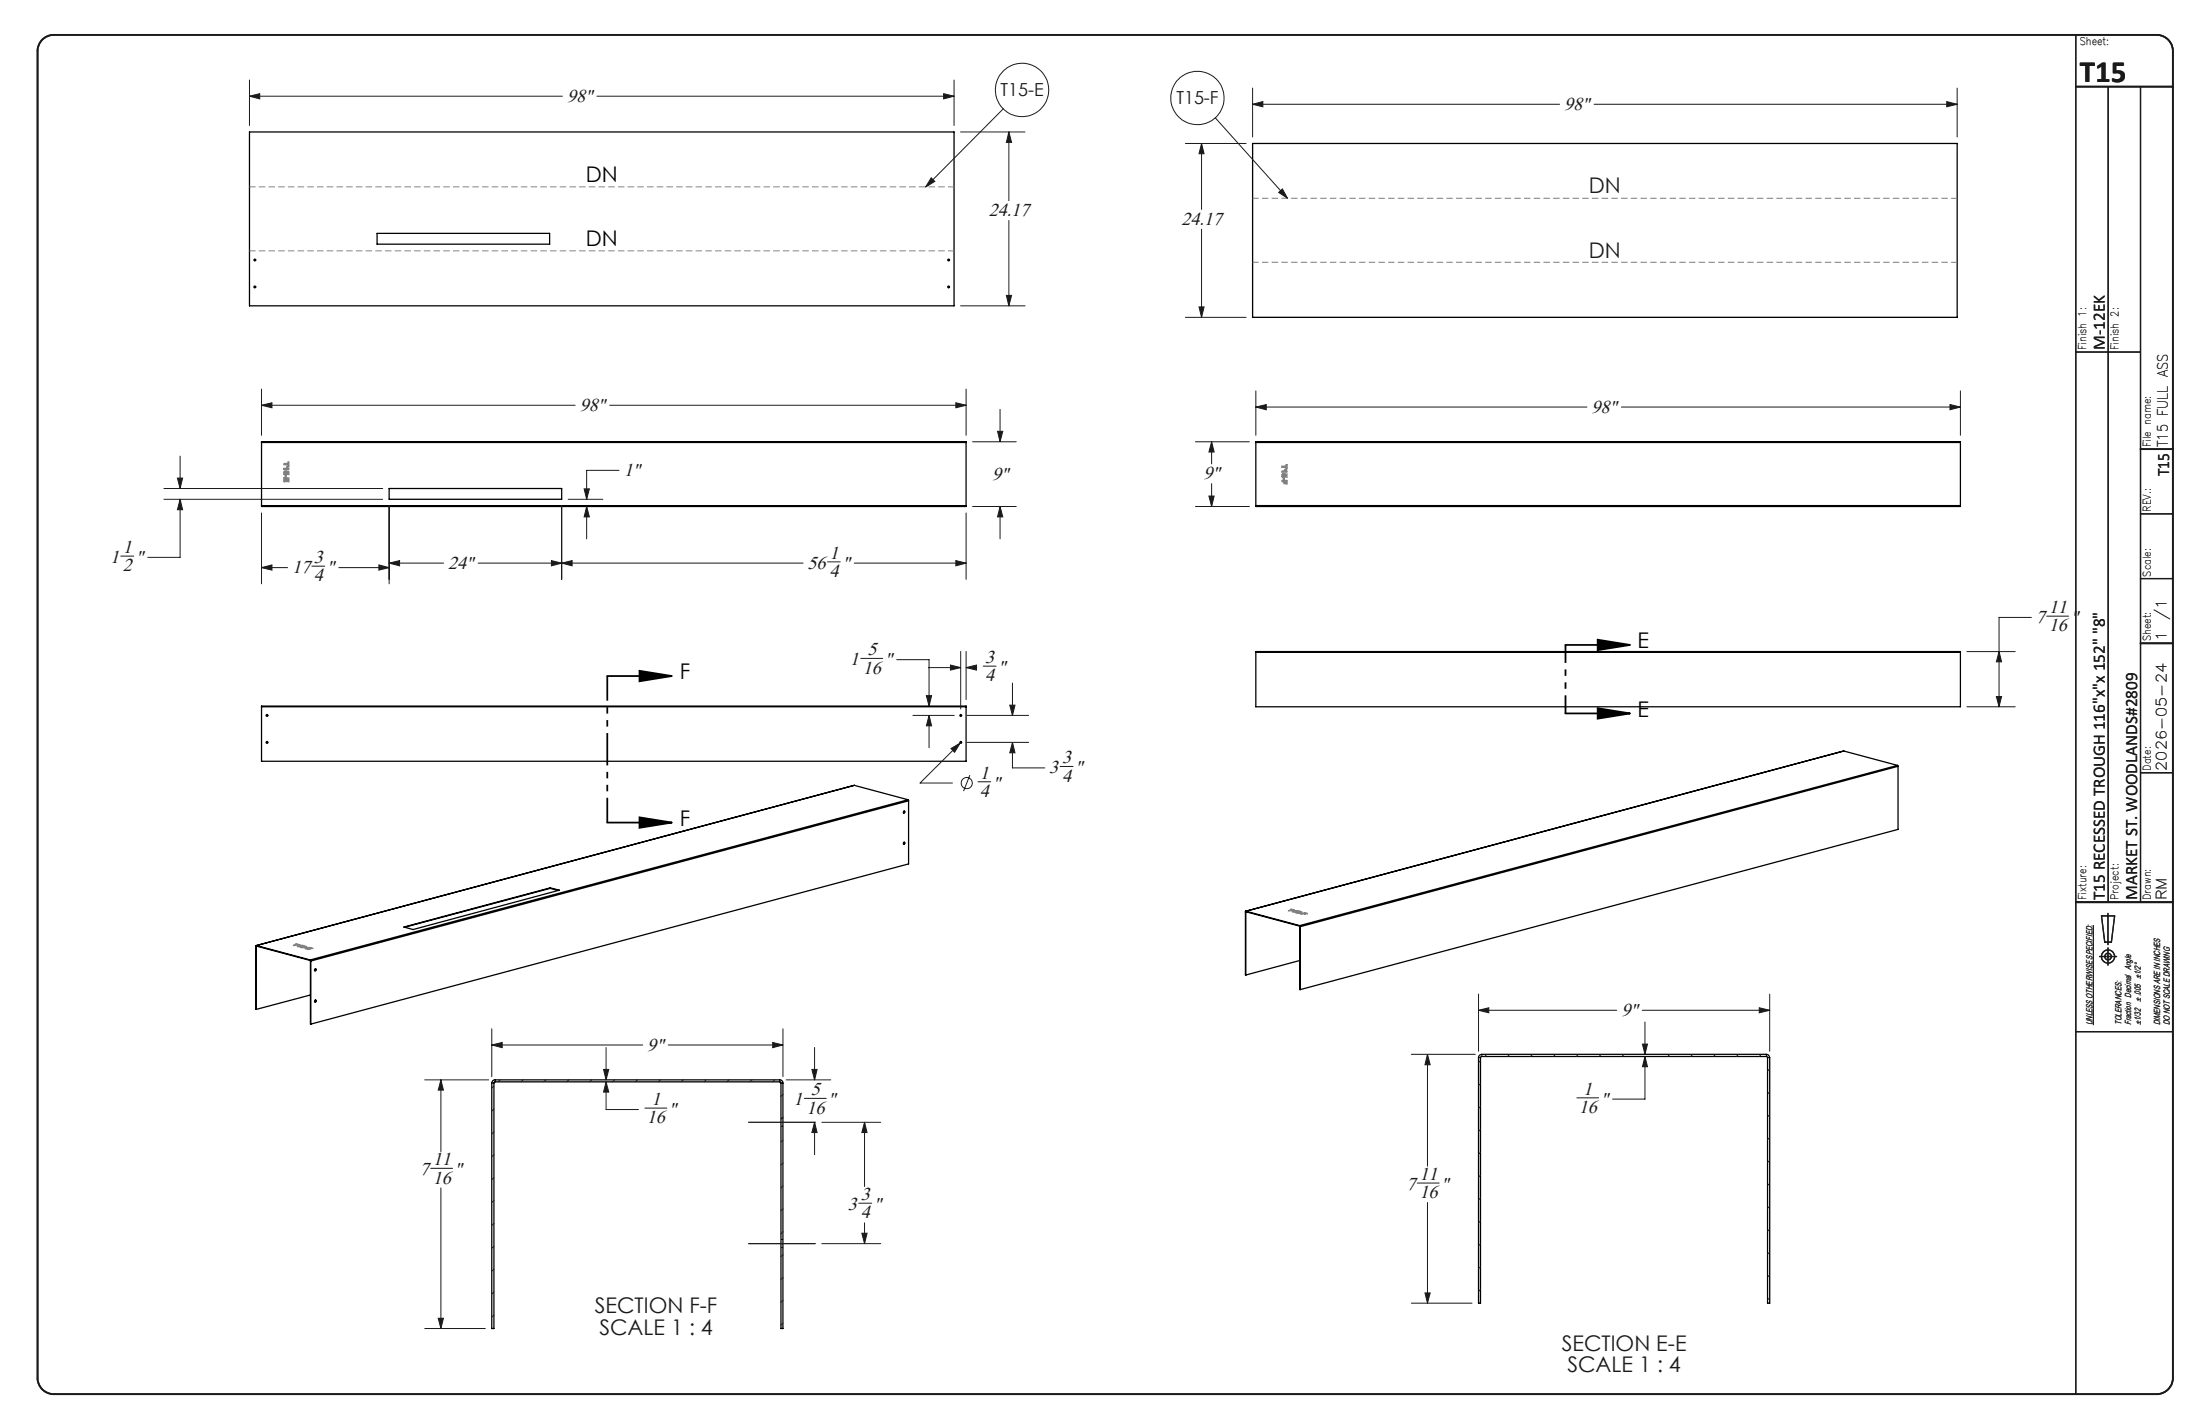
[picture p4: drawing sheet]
<svg xmlns="http://www.w3.org/2000/svg" width="432mm" height="279mm" viewBox="0 0 432 279" stroke-linecap="round" stroke-linejoin="round" font-family="sans-serif">
<g fill="none" stroke="#191924" stroke-width=".2">
<path d="M49 18.9l2-.5v1zM49 15.7v8.9M49 18.9h61.4M117.2 18.9h70.1M185.2 18.4l2.1 .5-2.1 .5zM187.3 15.7v8.9M245.9 17.3v9.6M382.1 19.9l2 .6-2 .5zM384.1 17.3v9.6M182.8 34.9l.7 .7-1.8 1.1zM188.5 25.9h12.7M196.9 21.3l-15.2 15.4"/>
<path d="M198 25.9l.5 2h-1zM198 25.9v13.5M232.7 28.2h11.9M235.8 28.2l.5 2h-1zM235.8 28.2v12.9M238.5 23.1l14.2 15.8M245.9 20.5l2-.6v1.1zM245.9 20.5h60.2M251 37.7l.7-.6 1 1.8zM312.9 20.5h71.2M197.5 58h1l-.5 2zM198 43.3v16.7"/>
<path d="M235.8 45v17.3M51.3 79.5l2.1-.5v1zM51.3 76.3v9.1M51.3 79.5h61.6M119.7 79.5h69.9M187.6 79l2 .5-2 .5zM188.5 60h12.7M189.6 76.3v9.1M232.7 62.3h11.9M235.3 60.2h1l-.5 2.1zM246.5 79.9l2-.5v1zM246.5 76.7v8.7"/>
<path d="M246.5 79.9h65M318.2 79.9h66.6M382.7 79.4l2.1 .5-2.1 .5zM384.8 76.7v8.7M32.2 98h42.9M32.2 95.8h42.9M34.8 93.8h1l-.5 2zM35.3 98l.5 2h-1zM35.3 98v11.4h-6.3M35.3 89.5v6.3M76.4 99.2v15.3M110.2 99.2v14.5"/>
<path d="M111.5 98h6.8M114.7 95.9h1l-.6 2.1zM115.1 99.4l.6 2h-1zM115.1 99.4v6.3M121.5 92.3h-6.4v5.7M190.9 86.7h8.6M190.9 99.4h8.6M195.8 84.6h1l-.5 2.1zM196.3 99.4l.5 2h-1zM196.3 80.3v6.4M196.3 99.4v6.3M234.6 86.7h10.6"/>
<path d="M234.6 99.4h10.6M237.3 97.3h1l-.5 2.1zM237.8 86.7l.5 2h-1zM237.8 86.7v4.3M237.8 94.9v4.5M23.7 109.1h2.5M51.3 111.4l2.1-.6v1.1zM51.3 100.6v13.9M51.3 111.4h5.1M61.2 111.1h2.5M66.5 111.4h9.9M74.4 110.8l2 .6-2 .5z"/>
<path d="M76.4 110.5l2-.5v1zM76.4 110.5h10.7M93.8 110.5h63.8M108.2 110l2 .5-2 .5zM110.2 110.5l2.1-.5v1zM162.4 110.2h2.5M167.7 110.5h21.9M187.6 110l2 .5-2 .5zM189.6 100.6v13.1M168.9 129.2h4.3M176 129.4h6.4v9.1M181.8 136.5h1l-.4 2z"/>
<path d="M182.2 131h6.4M186.5 130.5l2.1 .5-2.1 .5zM188.6 127.8v11.3M189.6 131l2.1-.5v1zM189.6 127.8v9.5M189.6 131h2.1M193 130.7h2.5M198.2 138.4h1l-.5 2zM198.7 134v6.4M386 127.8h9.5M386 138.7h9.5M391.8 136.7h1.1l-.5 2z"/>
<path d="M392.4 127.8l.5 2.1h-1.1zM398.7 121.1h-6.3v17.6M401.7 120.9h4.3M179.2 140.4h8.1M182.4 140.4l.4 2h-1zM182.4 140.4v6.3M186.7 146.9l1.8-1.1-1.1 1.8zM188.5 145.8l-7.9 7.8h6.3M189.8 140.4h12.1M189.8 145.7h12.1M190.4 152.1l-1.3 3.1M191.9 153.4h2.6"/>
<path d="M198.7 145.7l.5 2h-1zM198.7 145.7v5h6.4M208.1 150.4h2.5M290.2 198.2l2-.5v1zM290.2 195.1v11.2M290.2 198.2h27.1M322.3 198.2h25M345.3 197.7l2 .5-2 .5zM347.3 195.1v11.2M410.9 181.5v19.6M83.4 211.9h12.5M86.5 211.9l.5 2h-1z"/>
<path d="M86.5 211.9v14.1M96.5 205l2.1-.5v1.1zM96.5 201.9v9.3M96.5 205h29.7M96.9 213.1l-.4 .4M96.9 217.6l-.4 .4M98.2 211.9l-.4 .4M102.7 211.9l-.4 .4M107.1 211.9l-.3 .4M111.6 211.9l-.4 .4M116.1 211.9l-.4 .4M118.5 209.8h1l-.5 2.1z"/>
<path d="M119 212.3l.5 2h-1zM119 212.3v5.4h6.3M119 205.5v6.4M120.6 211.9l-.4 .4M125.1 211.9l-.4 .4M126.6 217.4h4.3M129.6 211.9l-.4 .4M131.2 205h22.5M134.1 211.9l-.4 .4M138.6 211.9l-.4 .4M143.1 211.9l-.4 .4M147.6 211.9l-.5 .4"/>
<path d="M151.7 204.5l2 .5-2 .6zM152 211.9l-.3 .4M153.7 214.7l-.4 .4M153.7 219.2l-.4 .4M153.7 201.9v9.3M154.3 211.9h8.8M157.9 215.5h4.3M159.3 209.8h1.1l-.5 2.1zM159.9 205.5v6.4M277 206.9h12.6M280.2 206.9l.5 2h-1zM280.2 206.9v21.9"/>
<path d="M290.6 208.1l-.4 .4M290.6 212.6l-.4 .4M290.6 217.1l-.4 .4M291.8 206.9l-.4 .4M296.3 206.9l-.4 .4M300.8 206.9l-.4 .4M305.3 206.9l-.4 .4M309.5 215.4h4.3M309.8 206.9l-.4 .4M314.3 206.9l-.4 .4M318.8 206.9l-.5 .4M322.4 204.9h1l-.5 2z"/>
<path d="M322.9 207.3l.5 2h-1zM322.9 207.3v8.4h-6.4M322.9 200.5v6.4M327.7 206.9l-.4 .4M332.2 206.9l-.4 .4M336.7 206.9l-.4 .4M341.2 206.9l-.4 .4M345.7 206.9l-.4 .4M347.3 209.7l-.4 .4M347.3 214.2l-.4 .4M347.3 218.7l-.4 .4M84.5 229.2h4.3"/>
<path d="M86.5 233.1v27.6M96.9 222.1l-.4 .4M96.9 226.6l-.4 .4M96.9 231.1l-.4 .4M96.9 235.5l-.4 .4M153.7 223.7l-.4 .4M153.7 228.2l-.4 .4M153.7 232.7l-.4 .4M153.7 237.2l-.4 .4M159.9 220.2l.5 2h-1.1zM159.9 220.2v6.4M161.3 220.2h11.6"/>
<path d="M168.6 236.1h2.5M169.7 220.2l.5 2h-1zM169.7 220.2v12.6M169.7 239.9v4.1M278.2 232.1h4.3M280.2 235.9v19.8M290.6 221.6l-.4 .4M290.6 226.1l-.4 .4M290.6 230.6l-.4 .4M290.6 235.1l-.4 .3M290.6 239.5l-.4 .5M347.3 223.2l-.4 .4"/>
<path d="M347.3 227.7l-.4 .4M347.3 232.2l-.4 .4M347.3 236.7l-.4 .4M86 258.7h1l-.5 2zM96.9 240l-.4 .5M96.9 244.5l-.4 .4M96.9 249l-.4 .4M96.9 253.5l-.4 .4M96.9 258l-.4 .4M153.7 241.7l-.4 .4M153.7 246.2l-.4 .4M153.7 250.6l-.4 .4"/>
<path d="M153.7 255.1l-.4 .4M153.7 259.6l-.4 .4M161.3 244h11.6M169.2 242h1l-.5 2zM277 255.7h11.9M279.7 253.7h1l-.5 2zM290.6 244.1l-.4 .3M290.6 248.5l-.4 .4M290.6 253l-.4 .4M347.3 241.2l-.4 .4M347.3 245.7l-.4 .4M347.3 250.2l-.4 .3"/>
<path d="M347.3 254.6l-.4 .4M83.4 260.7h11.8"/>
<circle cx="200.6" cy="17.7" r="5.2"/>
<circle cx="235" cy="19.2" r="5.2"/>
<circle cx="189.8" cy="153.6" r="1.1"/>
</g>
<g fill="none" stroke="#191924" stroke-width=".25">
<path d="M407.4 6.8v266.7M413.8 17v160M420.1 17v160M407.4 69.1h12.7M420.1 113.5h6.4M420.1 100.8h6.4M420.1 151.6h6.4M407.4 177h19.1M412.5 179.7h2.5l-.6 5.2h-1.3zM413.7 179.2v6.1M412.1 187.7h3.3M413.7 186v3.4"/>
<path d="M407.4 202.4h19.1M146.9 220.2h13.1M146.9 244h13.1"/>
<circle cx="413.7" cy="187.7" r=".66"/>
<circle cx="413.8" cy="187.7" r="1.29"/>
</g>
<path d="M8.2 7.9a3.3 3.3 0 0 1 2.3-1.1h412.8a3.2 3.2 0 0 1 3.2 3.2v260.4a3.2 3.2 0 0 1-3.2 3.1h-412.8a3.2 3.2 0 0 1-3.1-3.1v-260.4a3.2 3.2 0 0 1 .8-2.1zM407.4 17h19.1M420.1 88.1h6.4M420.1 126.2h6.4M407.4 177h19.1" fill="none" stroke="#191924" stroke-width=".35"/>
<g fill="none" stroke="#000" stroke-width=".25">
<path d="M49 25.9h138.3v34.1h-138.3zM245.9 28.2h138.2v34.1h-138.2zM74 45.8h33.9v2.1h-33.9zM51.3 86.8v-.1h138.3v.1M51.3 99.2v.2h138.3v-.2M51.3 86.8h138.3M51.3 99.2h138.3M51.3 86.8v12.4M76.4 95.8h33.8v2.2h-33.8zM189.6 86.8v12.4M246.5 86.8v-.1h138.3v.1M246.5 99.2v.2h138.3v-.2"/>
<path d="M246.5 86.8h138.3M246.5 99.2h138.3M246.5 86.8v12.4M384.8 86.8v12.4M51.3 138.7v-.2h138.3v.2M51.3 138.7v10.7h138.3v-10.7M51.3 138.7h138.3M246.5 128v-.2h138.3v.2M246.5 128v10.7h138.3v-10.7M246.5 128h138.3M167.6 154.1h.1M167.7 154.1l-117.4 31.4"/>
<path d="M167.7 154.1l10.5 2.8M177.4 159.1l.1 .2-.2 .2M178.2 156.9l.1 .2M178.2 156.9l-117.3 31.4M178.3 157.1l-117.3 31.5M178.3 157.1v12.4l-117.3 31.4M361.8 147.4h.1M361.9 147.4l-117.4 31.4M361.9 147.4l10.5 2.8M372.4 150.2l.1 .2M372.4 150.2l-117.3 31.4M372.5 150.4l-117.3 31.4"/>
<path d="M372.5 150.4v12.3l-117.3 31.5M108 174.2v.1M108 174.3l-28.6 7.6M108 174.3l1.6 .4M177.4 165.2l.1 .2-.2 .2M244.4 178.9h.1M244.4 178.9l.1 12.4M244.5 178.9v12.4M244.5 178.8l-.1 .1M244.5 178.9h.1M244.5 178.9l10.6 2.8M244.5 178.8v.1"/>
<path d="M244.5 178.8l10.6 2.8M244.6 178.9h-.1M50.2 185.7h.1M50.2 185.7l.1 12.3M50.3 185.7v12.3M50.3 185.5l-.1 .2M50.3 185.6v.1M50.3 185.6l10.6 2.9M50.3 185.5v.1M50.3 185.5l10.6 2.8M50.4 185.7h-.1M60.9 188.3l.1 .3"/>
<path d="M60.9 188.5h.1M60.9 188.3v.2M60.9 188.5l.1 .1M60.9 188.5l.1 12.4M60.9 195.2l-10.6 2.8M61 188.6v12.3M61.9 190.1l.1 .2-.2 .2M61.9 196.2l.1 .2-.2 .2M79.3 181.9l28.7-7.7 1.8 .5-28.7 7.7zM255.1 181.6l.1 .2M255.1 181.7v.1M255.1 181.6v.1"/>
<path d="M255.1 181.8h.1M255.1 181.8l.1 12.4M255.1 188.5l-10.6 2.8M255.2 181.8v12.4M96.6 212.2l.4-.3h56a.6 .6 0 0 1 .7 .6v48.2h-.4v-48.2l-.2-.2h-56l-.2 .1v48.3h-.4v-48.2zM290.4 207.1l.4-.2h55.9a.73 .73 0 0 1 .6 .6v48.2h-.4v-48.3l-.1-.1h-56.1l-.1 .1v48.3h-.4v-48.3z"/>
<circle cx="50" cy="56.3" r=".18"/>
<circle cx="50" cy="51" r=".18"/>
<circle cx="186.2" cy="51" r=".18"/>
<circle cx="186.2" cy="56.3" r=".18"/>
<circle cx="52.4" cy="145.7" r=".17"/>
<circle cx="52.4" cy="140.4" r=".17"/>
<circle cx="177.4" cy="159.3" r=".18"/>
<circle cx="188.6" cy="140.4" r=".17"/>
<circle cx="188.6" cy="145.7" r=".17"/>
<circle cx="177.4" cy="165.5" r=".18"/>
<circle cx="61.9" cy="196.4" r=".19"/>
<circle cx="61.9" cy="190.3" r=".19"/>
</g>
<path d="M96.9 212.5h-.4M97.2 211.8v.4M153.1 212.2v-.4M153.7 212.5h-.4M153.7 219.4h-.4M290.6 207.5h-.4M290.8 206.9v.4M346.7 207.3v-.4M347.4 207.5h-.4M153.3 221h.4M153.3 244.8h.4M153.7 243.2h-.4" fill="none" stroke="#000" stroke-width=".2" stroke-dasharray="1.3 .6" stroke-linecap="butt"/>
<path d="M119.2 132.6h12.7M125.5 131.6l6.4 1-6.4 1.1zM307.2 126.5h12.7M307.2 140h12.7M313.6 125.5l6.3 1-6.3 1.1zM313.6 139l6.3 1-6.3 1zM119.2 161.4h12.7M125.5 160.4l6.4 1-6.4 1z" fill="none" stroke="#000" stroke-width=".35"/>
<g fill="none" stroke="#808080" stroke-width=".25">
<path d="M55.7 91l.8-.1 .1-.3 .1 .9-.2-.1v-.2h-.7zM55.7 91.9h.7l-.1-.2 .1-.1 .3 .5h-1zM55.7 93.8h1v.7l-.2-.1v-.4h-.2v.5h-.1l-.1-.5h-.2l-.1 .5zM55.8 92.5l.2-.1v.1a.2 .2 0 0 0-.2 .2 .2 .2 0 0 0 .3 .2 .2 .2 0 0 0 .1-.2v-.3l.4 .1 .1 .6h-.2v-.4h-.2l-.1 .4h-.4l-.1-.2zM56 93.2h.2l-.1 .4h-.1zM251.6 94.3h1v.7h-.2v-.5h-.2v.4h-.1l-.1-.4h-.3zM251.6 91.5h.8v-.3h.2v.7l-.2 .1v-.3h-.8zM251.6 92.4h.7l-.1-.2 .1-.1 .3 .4-.9 .1zM251.6 93.1l.2-.2 .2 .1a.2 .2 0 0 0-.3 .2 .2 .2 0 0 0 .3 .2 .2 .2 0 0 0 .1-.2 .2 .2 0 0 0-.1-.2l.6 .1v.5h-.2v-.4h-.2l.1 .1a.35 .35 0 0 1-.5 .3 .35 .35 0 0 1-.2-.5zM251.9 93.8l.2-.1-.1 .5-.1-.1zM252.9 178.6l.6-.1-.2-.1 .8 .2zM253.7 178.9l.5-.1-.3-.1h.7z"/>
<path d="M254.2 179l.6 .1 .1-.1-.4-.1 .4-.1 .6 .2-.7-.1a.15 .15 0 0 1 .3 0 .15 .15 0 0 1 0 .2 .15 .15 0 0 1-.3 0zM255.1 179.1l.4 .1zM255.3 179.3l.7-.2 .6 .1zM57.6 185.5l.6-.2-.2-.1 .8 .1zM58.4 185.7l.5-.2h-.3h.1h.6l-.7 .2zM58.9 185.8l.5 .1 .2-.1-.4-.1 .4-.1 .6 .1h-.7l.3 .2h-.3zM59.7 185.9l.5 .1zM60 186.1l.7-.2 .7 .2-.6-.1h-.2l.4 .2-.7-.1 .4 .2z"/>
</g>
<path d="M119.2 132.6v28.8" fill="none" stroke="#000" stroke-width=".35" stroke-dasharray="6.3 1.3 1.3 1.3 1.3 1.3" stroke-dashoffset="1.5" stroke-linecap="butt"/>
<path d="M307.3 126.5v13.5" fill="none" stroke="#000" stroke-width=".35" stroke-dasharray="6.3 1.3 1.3 1.3 1.3 1.3" stroke-dashoffset="2.8" stroke-linecap="butt"/>
<path d="M49 36.7h138.3M245.9 38.9h138.2M187.3 49.2h-138.3M384.1 51.5h-138.2" fill="none" stroke="#808080" stroke-width=".2" stroke-dasharray="1.3 .6" stroke-dashoffset=".1" stroke-linecap="butt"/>
<path d="M125.5 131.6l6.4 1-6.4 1.1zM125.5 160.4l6.4 1-6.4 1zM313.6 125.5l6.3 1-6.3 1.1zM313.6 139l6.3 1-6.3 1z" fill="#000"/>
<g fill="#191924">
<path d="M198 25.9l.5 2h-1zM197.5 58h1l-.5 2zM185.2 18.4l2.1 .5-2.1 .5zM49 18.9l2-.5v1zM169.7 220.2l.5 2h-1zM169.2 242h1l-.5 2zM159.9 220.2l.5 2h-1.1zM159.3 209.8h1.1l-.5 2.1zM151.7 204.5l2 .5-2 .6zM96.5 205l2.1-.5v1.1zM118.5 209.8h1l-.5 2.1zM119 212.3l.5 2h-1zM86 258.7h1l-.5 2zM86.5 211.9l.5 2h-1zM235.8 28.2l.5 2h-1zM235.3 60.2h1l-.5 2.1zM382.1 19.9l2 .6-2 .5zM245.9 20.5l2-.6v1.1zM345.3 197.7l2 .5-2 .5zM290.2 198.2l2-.5v1zM322.4 204.9h1l-.5 2zM322.9 207.3l.5 2h-1zM280.2 206.9l.5 2h-1zM279.7 253.7h1l-.5 2z"/>
<path d="M182.8 34.9l.7 .7-1.8 1.1zM251 37.7l.7-.6 1 1.8z"/>
<path d="M114.7 95.9h1l-.6 2.1zM115.1 99.4l.6 2h-1zM195.8 84.6h1l-.5 2.1zM196.3 99.4l.5 2h-1zM108.2 110l2 .5-2 .5zM76.4 110.5l2-.5v1zM74.4 110.8l2 .6-2 .5zM51.3 111.4l2.1-.6v1.1zM35.3 98l.5 2h-1zM34.8 93.8h1l-.5 2zM110.2 110.5l2.1-.5v1zM187.6 110l2 .5-2 .5zM187.6 79l2 .5-2 .5zM51.3 79.5l2.1-.5v1zM237.8 86.7l.5 2h-1zM237.3 97.3h1l-.5 2.1zM246.5 79.9l2-.5v1zM382.7 79.4l2.1 .5-2.1 .5z"/>
<path d="M198.2 138.4h1l-.5 2zM198.7 145.7l.5 2h-1zM186.5 130.5l2.1 .5-2.1 .5zM189.6 131l2.1-.5v1zM182.4 140.4l.4 2h-1zM181.8 136.5h1l-.4 2zM186.7 146.9l.7 .7 1.1-1.8zM392.4 127.8l.5 2.1h-1.1zM391.8 136.7h1.1l-.5 2z"/>
</g>
<text font-size="6.1" fill="#191924" x="408.2" y="16.1">T15</text>
<g font-size="4.2">
<text x="115" y="35.8">DN</text>
<text x="115" y="48.3">DN</text>
<text x="321.4" y="127.2">E</text>
<text x="133.4" y="133.3">F</text>
<text x="321.4" y="140.7">E</text>
<text x="133.4" y="162.1">F</text>
</g>
<g font-size="4.2" fill="#191924">
<text x="311.9" y="37.9">DN</text>
<text x="311.9" y="50.6">DN</text>
<text x="116.7" y="257.7">SECTION F-F</text>
<text x="117.6" y="261.9">SCALE 1 : 4</text>
<text x="306.5" y="265">SECTION E-E</text>
<text x="307.6" y="269.2">SCALE 1 : 4</text>
</g>
<g font-size="3.7" fill="#191924">
<text x="111.3" y="20">98&quot;</text>
<text x="307" y="21.5">98&quot;</text>
<text x="194.1" y="42.4">24.17</text>
<text x="231.9" y="44.1">24.17</text>
<text x="113.8" y="80.6">98&quot;</text>
<text x="312.4" y="81">98&quot;</text>
<text x="122.4" y="93.4">1&quot;</text>
<text x="194.7" y="94.2">9&quot;</text>
<text x="236.2" y="94.1">9&quot;</text>
<text x="21.6" y="110.5">1</text>
<text x="24.1" y="112.1">2</text>
<text x="24.1" y="108.5">1</text>
<text x="26.7" y="110.5">&quot;</text>
<text x="57.3" y="112.5">17</text>
<text x="61.6" y="110.5">3</text>
<text x="64.2" y="112.5">&quot;</text>
<text x="88" y="111.6">24&quot;</text>
<text x="158.5" y="111.6">56</text>
<text x="162.8" y="113.2">4</text>
<text x="162.8" y="109.6">1</text>
<text x="165.3" y="111.6">&quot;</text>
<text x="61.6" y="114.1">4</text>
<text x="399.6" y="122.3">7</text>
<text x="402.1" y="120.3">11</text>
<text x="402.1" y="123.9">16</text>
<text x="406.4" y="122.3">&quot;</text>
<text x="166.8" y="130.5">1</text>
<text x="170.2" y="128.5">5</text>
<text x="173.7" y="130.5">&quot;</text>
<text x="193.4" y="130.1">3</text>
<text x="169.4" y="132.2">16</text>
<text x="193.4" y="133.7">4</text>
<text x="195.9" y="132.1">&quot;</text>
<text x="208.5" y="149.8">3</text>
<text x="192.3" y="152.8">1</text>
<text x="194.9" y="154.7">&quot;</text>
<text x="206" y="151.8">3</text>
<text x="208.5" y="153.4">4</text>
<text x="211" y="151.8">&quot;</text>
<text x="192.3" y="156.4">4</text>
<text x="318.2" y="199.3">9&quot;</text>
<text x="127" y="206.1">9&quot;</text>
<text x="159.1" y="214.9">5</text>
<text x="310.8" y="214.8">1</text>
<text x="127" y="220.4">16</text>
<text x="127.9" y="216.8">1</text>
<text x="131.3" y="218.8">&quot;</text>
<text x="155.7" y="216.9">1</text>
<text x="158.3" y="218.5">16</text>
<text x="162.6" y="216.9">&quot;</text>
<text x="309.9" y="218.4">16</text>
<text x="314.2" y="216.8">&quot;</text>
<text x="82.4" y="230.6">7</text>
<text x="84.9" y="228.6">11</text>
<text x="84.9" y="232.2">16</text>
<text x="89.2" y="230.6">&quot;</text>
<text x="276.1" y="233.5">7</text>
<text x="278.6" y="231.5">11</text>
<text x="282.9" y="233.5">&quot;</text>
<text x="166.4" y="237.5">3</text>
<text x="169" y="239.1">4</text>
<text x="169" y="235.5">3</text>
<text x="171.5" y="237.5">&quot;</text>
<text x="278.6" y="235.1">16</text>
</g>
<g font-size="3.5" fill="#191924">
<text x="196.4" y="18.9">T15-E</text>
<text x="230.9" y="20.5">T15-F</text>
</g>
<g font-size="3.4" fill="#191924">
<text x="413.1" y="68.7" transform="rotate(-90 413.1 68.7)">M-12EK</text>
<text x="425.7" y="93.4" transform="rotate(-90 425.7 93.4)">T15</text>
<text x="413.1" y="176.6" transform="rotate(-90 413.1 176.6)">T15 RECESSED TROUGH 116&quot;x&quot;x 152&quot; &quot;8&quot;</text>
<text x="419.4" y="176.6" transform="rotate(-90 419.4 176.6)">MARKET ST. WOODLANDS#2809</text>
</g>
<g font-size="2.8" fill="#191924">
<text x="425.5" y="87.7" transform="rotate(-90 425.5 87.7)">T15 FULL ASS</text>
<text x="425.2" y="125.8" transform="rotate(-90 425.2 125.8)">1</text>
<text x="425.2" y="121.7" transform="rotate(-90 425.2 121.7)">/1</text>
<text x="425.2" y="151.2" transform="rotate(-90 425.2 151.2)">2026-05-24</text>
<text x="425.2" y="176.6" transform="rotate(-90 425.2 176.6)">RM</text>
</g>
<g font-size="2.1" fill="#191924">
<text x="408.2" y="8.9">Sheet:</text>
<text x="409.5" y="68.7" transform="rotate(-90 409.5 68.7)">Finish 1:</text>
<text x="415.8" y="68.7" transform="rotate(-90 415.8 68.7)">Finish 2:</text>
<text x="422.2" y="87.7" transform="rotate(-90 422.2 87.7)">File name:</text>
<text x="422.2" y="100.4" transform="rotate(-90 422.2 100.4)">REV.:</text>
<text x="422.2" y="113.1" transform="rotate(-90 422.2 113.1)">Scale:</text>
<text x="422.2" y="125.8" transform="rotate(-90 422.2 125.8)">Sheet:</text>
<text x="422.2" y="151.2" transform="rotate(-90 422.2 151.2)">Date:</text>
<text x="409.5" y="176.6" transform="rotate(-90 409.5 176.6)">Fixture:</text>
<text x="415.8" y="176.6" transform="rotate(-90 415.8 176.6)">Project:</text>
<text x="422.2" y="176.6" transform="rotate(-90 422.2 176.6)">Drawn:</text>
</g>
<g font-size="1.7" fill="#191924">
<text x="420.2" y="196.6" transform="rotate(-90 420.2 196.6)">± .005 ±1/2°</text>
<text x="410.7" y="201.1" transform="rotate(-90 410.7 201.1)">UNLESS OTHERWISE SPECIFIED:</text>
<text x="416.4" y="201.1" transform="rotate(-90 416.4 201.1)">TOLERANCES:</text>
<text x="418.3" y="201.1" transform="rotate(-90 418.3 201.1)">Fraction Decimal Angle</text>
<text x="420.2" y="201.1" transform="rotate(-90 420.2 201.1)">±1/32</text>
<text x="424" y="201.1" transform="rotate(-90 424 201.1)">DIMENSIONS ARE IN INCHES</text>
<text x="425.9" y="201.1" transform="rotate(-90 425.9 201.1)">DO NOT SCALE DRAWING</text>
</g>
</svg>
